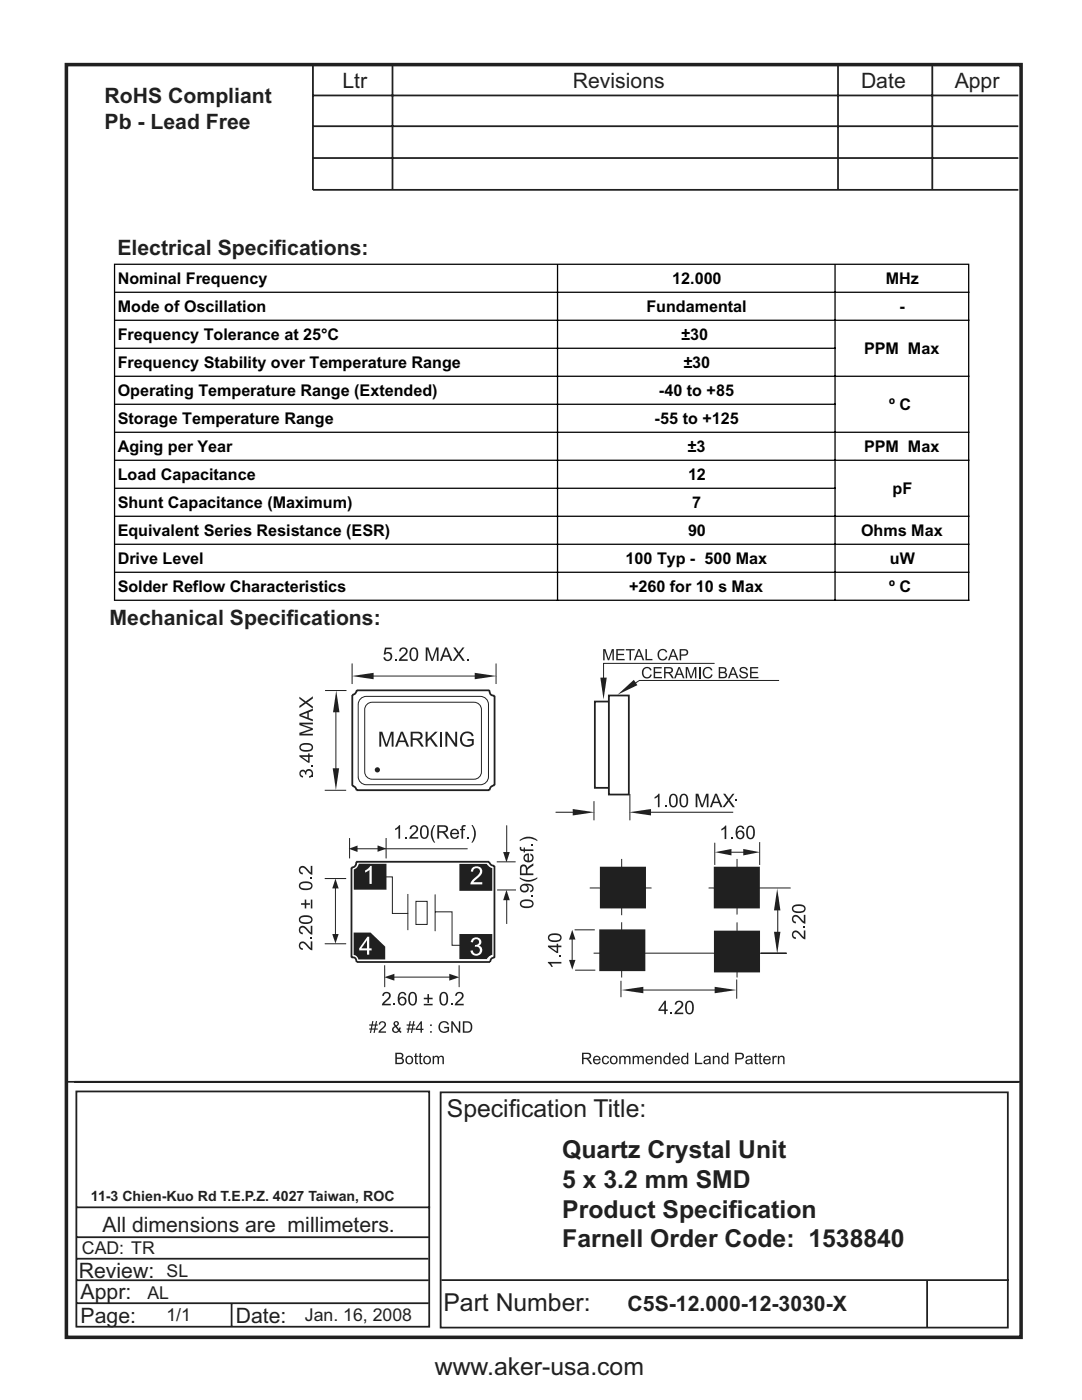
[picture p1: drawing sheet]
<svg xmlns="http://www.w3.org/2000/svg" width="216mm" height="279mm" viewBox="0 0 216 279" stroke-linecap="round" stroke-linejoin="round" font-family="sans-serif">
<path d="M13.2 12.9h190.5v254h-190.5z" fill="none" stroke="#231f20" stroke-width=".71" stroke-linecap="butt"/>
<g fill="none" stroke="#231f20" stroke-width=".35">
<path d="M62.3 19.1h140.9M62.4 12.7v25.2h140.8M78.3 12.7v25.2M167.2 12.7v25.2M186 12.7v25.2M62.3 31.5h140.9M62.6 25.2h140.6M13.4 215.9h190.5M15.2 217.8h70.4v47h-70.4zM87.9 218h113.2v47h-113.2zM15.2 240.9h70.6M15.2 251.2h70.2"/>
<path d="M15.2 246.9h70.3M15.3 255.5h70.2M88.1 255.5h113.2M185 255.6v9.2M15.3 260.1h70.2M46.2 260.2v4.6"/>
</g>
<g fill="#231f20">
<path d="M120.3 210.9a.71 .71 0 0 1 1.2 .3h-.3a.45 .45 0 0 0-.5-.3 .45 .45 0 0 0-.3 .6 .46 .46 0 0 0 .3 .7 .46 .46 0 0 0 .6-.4h.2a.77 .77 0 0 1-1 .5 .77 .77 0 0 1-.4-1.1z"/>
<path d="M123.6 210.7h.2v.3a.56 .56 0 0 1 1 0 .54 .54 0 0 1 .6-.3 .54 .54 0 0 1 .4 .5v1.2h-.3v-1.1a.34 .34 0 0 0-.2-.4 .34 .34 0 0 0-.4 .3l-.1 1.2h-.3v-1.1a.38 .38 0 0 0-.4-.3 .38 .38 0 0 0-.3 .5v.9h-.2z"/>
<path d="M126.2 210.7h.3v.3a.56 .56 0 0 1 1 0 .54 .54 0 0 1 .6-.3 .54 .54 0 0 1 .4 .5v1.2h-.3v-1.1a.34 .34 0 0 0-.3-.4 .34 .34 0 0 0-.4 .3v1.2h-.3v-1.1a.38 .38 0 0 0-.5-.3 .38 .38 0 0 0-.2 .5v.9h-.3z"/>
<path d="M130.7 210.7h.2v.3a.59 .59 0 0 1 .7-.3 .59 .59 0 0 1 .4 .7v1h-.3v-1a.41 .41 0 0 0-.4-.5 .41 .41 0 0 0-.3 .6v.9h-.3z"/>
<path d="M138.7 210.1h.3v2h1.1v.3h-1.4z"/>
<path d="M142.2 210.7h.3v.3a.59 .59 0 0 1 .7-.3 .59 .59 0 0 1 .4 .7v1h-.3v-1a.41 .41 0 0 0-.5-.5 .41 .41 0 0 0-.3 .6v.9h-.3z"/>
<path d="M150.6 210.3l.3-.2v.6h.3v.2h-.3v1l.1 .2h.2v.3a.41 .41 0 0 1-.4-.1 .41 .41 0 0 1-.2-.4v-1h-.2v-.2h.2z"/>
<path d="M151.5 210.3l.3-.2v.6h.3v.2h-.3v1l.1 .2h.2v.3a.41 .41 0 0 1-.4-.1 .41 .41 0 0 1-.2-.4v-1h-.2v-.2h.2z"/>
<path d="M154.1 210.7h.3v.3l.2-.3h.3l.1 .1-.1 .2a.37 .37 0 0 0-.4 .1 .37 .37 0 0 0-.1 .4v.9h-.3z"/>
<path d="M155.2 210.7h.3v.3a.59 .59 0 0 1 .7-.3 .59 .59 0 0 1 .4 .7v1h-.3v-1a.41 .41 0 0 0-.5-.5 .41 .41 0 0 0-.3 .6v.9h-.3z"/>
<path d="M82.8 210.3l.3-.2v.6h.3v.2h-.3v1l.1 .2h.2v.3a.41 .41 0 0 1-.4-.1 .41 .41 0 0 1-.2-.4v-1h-.2v-.2h.2z"/>
<path d="M83.7 210.3l.3-.2v.6h.3v.2h-.3v1l.1 .2h.2v.3a.41 .41 0 0 1-.5-.1 .41 .41 0 0 1-.1-.4v-1h-.2v-.2h.2z"/>
<path d="M86.3 210.7h.3v.3a.56 .56 0 0 1 1 0 .54 .54 0 0 1 .6-.3 .54 .54 0 0 1 .4 .5v1.2h-.3v-1.1a.34 .34 0 0 0-.3-.4 .34 .34 0 0 0-.4 .3v1.2h-.3v-1.1a.38 .38 0 0 0-.5-.3 .38 .38 0 0 0-.2 .5v.9h-.3z"/>
<path d="M75.8 204a.75 .75 0 0 1 1.2 .1 .75 .75 0 0 1-.5 1.1l-.6 .6h1.1v.3h-1.5l.3-.6a1.54 1.54 0 0 0 .9-1.2l-.4-.3-.3 .2-.1 .3h-.3z"/>
<path d="M87.9 204a1.07 1.07 0 0 1 1.7 .5h-.3a.84 .84 0 0 0-1.2-.3 .84 .84 0 0 0-.2 1.3 .93 .93 0 0 0 1.4 .1v-.4h-.7v-.3h1v.9a1.24 1.24 0 0 1-1.8 0 1.24 1.24 0 0 1 .1-1.8z"/>
<path d="M90 203.8h.4l1.2 1.8v-1.8h.2v2.3h-.3l-1.2-1.8v1.8h-.3z"/>
<path d="M76.5 198.1a.88 .88 0 0 1 1.4 .2 .88 .88 0 0 1-.5 1.3l-.7 .7h1.3v.3h-1.8a3 3 0 0 1 1.3-1.5 .51 .51 0 0 0-.2-.9 .51 .51 0 0 0-.7 .6l-.3-.1z"/>
<path d="M78.5 200.3h.4v.3h-.4z"/>
<path d="M89.9 200.3h.4v.3h-.4z"/>
<path d="M91.1 198.1a.88 .88 0 0 1 1.3 .2 .88 .88 0 0 1-.5 1.3l-.7 .7h1.3v.3h-1.8a3 3 0 0 1 1.3-1.5 .51 .51 0 0 0-.2-.9 .51 .51 0 0 0-.7 .6l-.3-.1z"/>
<path d="M116.1 210.1h1.1a.64 .64 0 0 1 .8 .5 .64 .64 0 0 1-.7 .7l.9 1.1h-.4l-.3-.5a.7 .7 0 0 0-.7-.5h-.4v1h-.3zM116.4 210.3v.8h.7a.4 .4 0 0 0 .6-.3 .4 .4 0 0 0-.5-.5z"/>
<path d="M118.5 210.9a.77 .77 0 0 1 1-.1 .77 .77 0 0 1 .3 .8h-1.2a.48 .48 0 0 0 .4 .6 .48 .48 0 0 0 .5-.4l.3 .1a.82 .82 0 0 1-1.1 .4 .82 .82 0 0 1-.3-1.2zM118.8 211l-.2 .4h.9l-.2-.4z"/>
<path d="M121.9 210.9a.82 .82 0 0 1 1.2 .1 .82 .82 0 0 1-.2 1.2 .82 .82 0 0 1-1.1-.2l-.1-.7zM122.1 211.1a.57 .57 0 0 0-.1 .8 .57 .57 0 0 0 .9 0 .57 .57 0 0 0 0-.7 .57 .57 0 0 0-.8-.1z"/>
<path d="M129 210.9a.77 .77 0 0 1 .9-.1 .77 .77 0 0 1 .4 .8h-1.2a.48 .48 0 0 0 .4 .6 .48 .48 0 0 0 .5-.4l.3 .1a.82 .82 0 0 1-1.2 .4 .82 .82 0 0 1-.2-1.2zM129.3 211l-.2 .4h.9l-.2-.4z"/>
<path d="M132.5 210.9l.5-.2 .5 .2v-.8h.3v2.3h-.3v-.2a.77 .77 0 0 1-1-.1 .77 .77 0 0 1-.1-1zM132.8 211.1a.58 .58 0 0 0-.2 .7 .58 .58 0 0 0 .8 .2 .58 .58 0 0 0 .1-.7 .58 .58 0 0 0-.7-.2z"/>
<path d="M134.3 210.9a.77 .77 0 0 1 1-.1 .77 .77 0 0 1 .4 .8h-1.3a.48 .48 0 0 0 .4 .6 .48 .48 0 0 0 .6-.4l.3 .1a.82 .82 0 0 1-1.2 .4 .82 .82 0 0 1-.3-1.2zM134.6 211l-.2 .4h1l-.3-.4z"/>
<path d="M136.1 210.9l.5-.2 .5 .2v-.8h.2v2.3h-.2v-.2a.77 .77 0 0 1-1-.1 .77 .77 0 0 1-.1-1zM136.3 211.1a.58 .58 0 0 0-.1 .7 .58 .58 0 0 0 .8 .2 .58 .58 0 0 0 .1-.7 .58 .58 0 0 0-.8-.2z"/>
<path d="M140.5 210.9a.75 .75 0 0 1 1-.2 .75 .75 0 0 1 .3 1l.1 .7h-.3l-.1-.2a.6 .6 0 0 1-.8 .2 .6 .6 0 0 1-.2-.8l1-.3a.42 .42 0 0 0-.4-.4 .42 .42 0 0 0-.4 .3h-.3zM140.7 211.7a.36 .36 0 0 0 .2 .6 .36 .36 0 0 0 .5-.3l.1-.5z"/>
<path d="M144.1 210.9l.5-.2 .5 .2v-.8h.2v2.3h-.2v-.2a.77 .77 0 0 1-1-.1 .77 .77 0 0 1-.1-1zM144.3 211.1a.58 .58 0 0 0-.1 .7 .58 .58 0 0 0 .8 .2 .58 .58 0 0 0 .1-.7 .58 .58 0 0 0-.8-.2z"/>
<path d="M146.7 210.1h.9a.7 .7 0 0 1 .9 .7 .7 .7 0 0 1-.9 .6h-.6v1h-.3zM147 210.4v.8h.6a.43 .43 0 0 0 .5-.4 .43 .43 0 0 0-.5-.4z"/>
<path d="M148.9 210.9a.75 .75 0 0 1 1-.2 .75 .75 0 0 1 .2 1l.1 .7h-.3v-.2a.6 .6 0 0 1-.8 .2 .6 .6 0 0 1-.3-.8l1.1-.3a.42 .42 0 0 0-.4-.4 .42 .42 0 0 0-.5 .3h-.2zM149.1 211.7a.36 .36 0 0 0 .2 .6 .36 .36 0 0 0 .4-.3l.2-.5z"/>
<path d="M152.5 210.9a.77 .77 0 0 1 .9-.1 .77 .77 0 0 1 .4 .8h-1.2a.48 .48 0 0 0 .3 .6 .48 .48 0 0 0 .6-.4l.3 .1a.82 .82 0 0 1-1.2 .4 .82 .82 0 0 1-.2-1.2zM152.7 211l-.1 .4h.9l-.3-.4z"/>
<path d="M78.9 210.1h.8a.58 .58 0 0 1 .8 .3 .58 .58 0 0 1-.3 .8 .65 .65 0 0 1 .4 .8 .65 .65 0 0 1-.8 .4h-.9zM79.2 210.4v.7h.5a.38 .38 0 0 0 .5-.4 .38 .38 0 0 0-.6-.3zM79.2 211.3v.8h.6a.42 .42 0 0 0 .5-.4 .42 .42 0 0 0-.6-.4z"/>
<path d="M81.1 210.9a.82 .82 0 0 1 1.2 .1 .82 .82 0 0 1-.2 1.2 .82 .82 0 0 1-1.1-.2l-.1-.7zM81.3 211.1a.57 .57 0 0 0 0 .8 .57 .57 0 0 0 .8 0 .57 .57 0 0 0 0-.7 .57 .57 0 0 0-.8-.1z"/>
<path d="M84.7 210.9a.82 .82 0 0 1 1.1 .1 .82 .82 0 0 1-.1 1.2 .82 .82 0 0 1-1.2-.2v-.7zM84.9 211.1a.57 .57 0 0 0-.1 .8 .57 .57 0 0 0 .8 0 .57 .57 0 0 0 0-.7 .57 .57 0 0 0-.7-.1z"/>
<path d="M74.3 203.8h.2l-.1 .6h.5l.1-.6h.2l-.1 .6h.3v.3h-.3l-.2 .5h.5v.3h-.5l-.1 .6h-.3l.2-.6h-.5l-.2 .6h-.2l.1-.6h-.2v-.3h.3l.1-.5h-.4v-.3h.4zM74.3 204.7l-.1 .5h.5l.1-.5z"/>
<path d="M78.7 203.9a.54 .54 0 0 1 .8 .1 .54 .54 0 0 1-.3 .8l.4 .5 .1-.3 .3 .1-.2 .5 .3 .3-.1 .3-.4-.4a.72 .72 0 0 1-1.2 .1 .72 .72 0 0 1 .4-1.1l-.3-.5zM78.8 204.3a.3 .3 0 0 0 .6 0 .3 .3 0 0 0-.6 0zM78.7 205.1a.45 .45 0 0 0 0 .7 .45 .45 0 0 0 .7-.2l-.5-.6z"/>
<path d="M81.7 203.8h.3l-.2 .6h.5l.2-.6h.2l-.1 .6h.2v.3h-.3l-.1 .5h.4v.3h-.4l-.2 .6h-.2l.1-.6h-.5l-.1 .6h-.2l.1-.6h-.3v-.3h.3l.2-.5h-.5v-.3h.5zM81.8 204.7l-.1 .5h.5l.1-.5z"/>
<path d="M84 203.8h.2v1.5h.3v.3h-.3v.5h-.3v-.5h-1v-.3zM83.9 204.3l-.7 1h.7z"/>
<path d="M85.8 204.4h.4v.4h-.4zM85.8 205.8h.4v.3h-.4z"/>
<path d="M92.4 203.8h.7a1.15 1.15 0 0 1 1.1 1.1 1.15 1.15 0 0 1-1 1.2h-.8zM92.7 204.1v1.7h.4a.88 .88 0 0 0 .8-.8 .88 .88 0 0 0-.8-.9z"/>
<path d="M79.6 198.3a.8 .8 0 0 1 .9-.3 .8 .8 0 0 1 .6 .6h-.4a.56 .56 0 0 0-.7-.3 .56 .56 0 0 0-.3 .7v.3a.85 .85 0 0 1 1.4 .2 .85 .85 0 0 1-.8 1.2 1.2 1.2 0 0 1-.9-1.7zM79.7 199.8a.6 .6 0 0 0 1.2 0 .6 .6 0 0 0-1.2 0z"/>
<path d="M81.8 198.1a.89 .89 0 0 1 1 0 .89 .89 0 0 1 .4 1 1.18 1.18 0 0 1-.9 1.6 1.22 1.22 0 0 1-.8-1.7zM82.1 198.3a1.82 1.82 0 0 0 .1 2.1h.3a1.66 1.66 0 0 0 0-2.2z"/>
<path d="M85.3 198.4h.3v.7h.7v.3h-.7v.8h-.3v-.8h-.7v-.3h.7zM84.6 200.3h1.7v.3h-1.7z"/>
<path d="M88.1 198.1a.89 .89 0 0 1 1 0 .89 .89 0 0 1 .3 1 1.18 1.18 0 0 1-.9 1.6 1.22 1.22 0 0 1-.8-1.7zM88.3 198.3a1.82 1.82 0 0 0 .1 2.1h.3a1.66 1.66 0 0 0 0-2.2z"/>
</g>
<path d="M75.5 175h2.8v7.3h3.1" fill="none" stroke="#231f20" stroke-width=".2"/>
<g fill="#231f20">
<path d="M75.3 168.7l1.8 .7-1.8 .6z"/>
<path d="M66.3 186.4h1.3l-.7 1.9z"/>
</g>
<path d="M66.9 177.1v9.6" fill="none" stroke="#231f20" stroke-width=".2"/>
<path d="M66.9 175.4l.7 1.9h-1.3z" fill="#231f20"/>
<path d="M71.1 172h26.5v.1a.99 .99 0 0 0 1.1 .7v18.3h-.1a.78 .78 0 0 0-.8 .9h-26.6a.8 .8 0 0 0-1.1-.9v-17.9a.98 .98 0 0 0 1-1.2z" fill="none" stroke="#231f20" stroke-width=".36"/>
<g fill="#231f20">
<path d="M59.8 188.1a1.09 1.09 0 0 1 1.7 .6l.5 .5v-1.3h.3v1.7a3 3 0 0 1-1.5-1.2 .51 .51 0 0 0-.9 .2 .51 .51 0 0 0 .5 .6v.4a.87 .87 0 0 1-.7-.6 .87 .87 0 0 1 .1-.9z"/>
<path d="M61.9 187h.4v.3h-.4z"/>
<path d="M59.8 185a1.09 1.09 0 0 1 1.7 .6l.5 .5v-1.3h.3v1.7a3 3 0 0 1-1.5-1.2 .51 .51 0 0 0-.9 .1 .51 .51 0 0 0 .5 .7v.4a.87 .87 0 0 1-.7-.6 .87 .87 0 0 1 .1-.9z"/>
<path d="M61.9 175h.4v.4h-.4z"/>
<path d="M59.8 173a1.09 1.09 0 0 1 1.7 .6l.5 .5v-1.3h.3v1.8a3 3 0 0 1-1.5-1.3 .51 .51 0 0 0-.9 .2 .51 .51 0 0 0 .5 .7v.3a.87 .87 0 0 1-.7-.6 .87 .87 0 0 1 .1-.9z"/>
<path d="M59.8 183a1.99 1.99 0 0 1 2.5 .2 .87 .87 0 0 1-.9 1.2 1.39 1.39 0 0 1-1.8-.7zM60 183.3l-.1 .1a.54 .54 0 0 0 .7 .6h1.1a.47 .47 0 0 0 .4-.5 .47 .47 0 0 0-.4-.4l-1.1-.1z"/>
<path d="M60.1 180.3h.7v-.8h.3v.8h.7v.3h-.7v.7h-.3v-.7h-.7zM62 179.5h.3v1.8h-.3z"/>
<path d="M59.8 176.2a1.99 1.99 0 0 1 2.5 .2 .87 .87 0 0 1-.9 1.2 1.39 1.39 0 0 1-1.8-.6zM60 176.5l-.1 .1a.54 .54 0 0 0 .7 .7l1.1-.1a.47 .47 0 0 0 .4-.4 .47 .47 0 0 0-.4-.5h-1.1z"/>
</g>
<path d="M69.8 167.2v4.1" fill="none" stroke="#231f20" stroke-width=".2"/>
<path d="M69.6 169.4l1.7-.7v1.3z" fill="#231f20"/>
<path d="M71.2 169.4h22.1M81.4 178.4v7.2M83 179.9h2.2v4.6h-2.2zM99.1 172h3.8M76.8 192.6v4.4M91.6 192.6v4.4" fill="none" stroke="#231f20" stroke-width=".2"/>
<g fill="#231f20">
<path d="M106.1 178.6h.3v.4h-.3z"/>
<path d="M103.7 175.1l.5 .3a3.1 3.1 0 0 0 3-.3 1.19 1.19 0 0 1-1.1 .8 2.7 2.7 0 0 1-2.4-.6z"/>
<path d="M103.7 169h.3l.2 .5h.3v-.4h.2v.4h1.7v.3h-1.7v.3h-.2v-.3a.6 .6 0 0 1-.7-.1 .6 .6 0 0 1-.1-.7z"/>
<path d="M106.1 168.4h.3v.4h-.3z"/>
<path d="M103.7 167.6a2.71 2.71 0 0 1 3.5 0v.3a3.1 3.1 0 0 0-3.5 0z"/>
<path d="M103.9 179.8a1.99 1.99 0 0 1 2.5 .2 .87 .87 0 0 1-.9 1.2 1.39 1.39 0 0 1-1.7-.7zM104.1 180.1l-.1 .1a.54 .54 0 0 0 .7 .7l1.1-.1a.47 .47 0 0 0 .4-.4 .47 .47 0 0 0-.4-.5l-1.1-.1z"/>
<path d="M104 176.7a1.84 1.84 0 0 1 2.4 .3 .76 .76 0 0 1-.6 1.1v-.3a.56 .56 0 0 0 .4-.8 .56 .56 0 0 0-.8-.3h-.2a.85 .85 0 0 1 0 1.2 .85 .85 0 0 1-1.2 .1 .85 .85 0 0 1-.1-1.2zM104 177.3a.6 .6 0 0 0 1.2 0 .6 .6 0 0 0-1.2 0z"/>
<path d="M103.9 172.8a.74 .74 0 0 1 .8-.2 .74 .74 0 0 1 .5 .7l.4-.4 .8-.6v.4l-1 .7-.2 .5v.4h1.2v.4h-2.7l.1-1.5zM104.2 173l-.2 1.3h.9v-.8a.47 .47 0 0 0-.1-.5 .47 .47 0 0 0-.6 0z"/>
<path d="M104.7 170.6l.8-.3v1.5a.57 .57 0 0 0 .7-.5 .57 .57 0 0 0-.4-.6v-.4a.97 .97 0 0 1 .5 1.4 .97 .97 0 0 1-1.4 .3 .97 .97 0 0 1-.2-1.4zM104.9 170.8a.54 .54 0 0 0-.2 .6 .54 .54 0 0 0 .6 .4v-1.1z"/>
</g>
<g fill="#231f20">
<path d="M70.6 186.1h3.3l3 2.8v2.6l-5.4-.1a1.09 1.09 0 0 0-.9-.8z" fill-rule="evenodd"/>
<path d="M71.6 172.4h5.5v5.2h-6.5v-4.1h.1a1.38 1.38 0 0 0 .9-1.1z" fill-rule="evenodd"/>
</g>
<path d="M86.8 178.5v7.3M86.8 182h3.4v6.7h2.9" fill="none" stroke="#231f20" stroke-width=".2"/>
<path d="M91.7 172.4h5.4l.6 .6 .5 .2v4.6h-6.5z" fill-rule="evenodd" fill="#231f20"/>
<g fill="#231f20">
<path d="M78.8 165.4l.8-.7h.2v2.7h-.3v-2.1l-.7 .4z"/>
<path d="M80.9 167h.3v.4h-.3z"/>
<path d="M82 164.9a.88 .88 0 0 1 1.4 .2 .88 .88 0 0 1-.5 1.3l-.8 .7h1.3v.3h-1.7a3 3 0 0 1 1.3-1.6 .51 .51 0 0 0-.2-.8 .51 .51 0 0 0-.7 .5h-.4z"/>
<path d="M86.6 164.6h.2l-.3 .6a3.1 3.1 0 0 0 .3 3 1.19 1.19 0 0 1-.8-1.2 2.7 2.7 0 0 1 .6-2.4z"/>
<path d="M92.2 164.8l.2-.1h.5v.3l-.5 .1v.3h.4v.3h-.4v1.7h-.3v-1.7h-.3v-.3h.3z"/>
<path d="M93.1 167h.4v.4h-.4z"/>
<path d="M94.1 164.6h.2a2.71 2.71 0 0 1 0 3.6h-.2a3.1 3.1 0 0 0 0-3.6z"/>
<path d="M84.2 164.8a.89 .89 0 0 1 1 .1 .89 .89 0 0 1 .3 .9 1.18 1.18 0 0 1-.8 1.6 1.22 1.22 0 0 1-.9-1.6zM84.4 165a1.82 1.82 0 0 0 .1 2.1h.3a1.66 1.66 0 0 0 0-2.1z"/>
<path d="M87.3 164.7h1.2a.75 .75 0 0 1 .9 .6 .75 .75 0 0 1-.7 .9l.4 .3 .5 .9h-.4l-.7-1.1-.5-.1h-.4v1.2h-.3zM87.6 165v.9h.8a.47 .47 0 0 0 .6-.4 .47 .47 0 0 0-.5-.5z"/>
<path d="M90.1 165.7a.91 .91 0 0 1 1-.2 .91 .91 0 0 1 .5 1h-1.4a.57 .57 0 0 0 .4 .6 .57 .57 0 0 0 .7-.3h.3a.96 .96 0 0 1-1.4 .5 .96 .96 0 0 1-.3-1.4zM90.3 165.8l-.1 .4h1.1l-.2-.3-.2-.2z"/>
</g>
<path d="M101.1 179.3v5.1" fill="none" stroke="#231f20" stroke-width=".2"/>
<path d="M101.1 177.6l.6 2.1h-1.3z" fill="#231f20"/>
<path d="M101.1 164.7v5.7" fill="none" stroke="#231f20" stroke-width=".2"/>
<path d="M100.4 170h1.3l-.6 2.1z" fill="#231f20"/>
<path d="M99.2 177.6h3.8" fill="none" stroke="#231f20" stroke-width=".2"/>
<path d="M91.7 186.4h6.5v4.2l-.5 .2-.6 .6h-5.4z" fill-rule="evenodd" fill="#231f20"/>
<path d="M78.2 195h11.9" fill="none" stroke="#231f20" stroke-width=".2"/>
<g fill="#231f20">
<path d="M89.6 194.3l2 .7-2 .7z"/>
<path d="M76.7 195l2-.7v1.4z"/>
<path d="M124 197.6l4.4-.7v1.3z"/>
</g>
<path d="M127.8 197.6h15.3" fill="none" stroke="#231f20" stroke-width=".2"/>
<g fill="#231f20">
<path d="M142.6 196.9l4.4 .7-4.4 .6z"/>
<path d="M133.8 202h.3v.4h-.3z"/>
<path d="M134.9 199.9a.88 .88 0 0 1 1.4 .2 .88 .88 0 0 1-.5 1.3l-.8 .7h1.3v.3h-1.7a3 3 0 0 1 1.2-1.6 .51 .51 0 0 0-.1-.8 .51 .51 0 0 0-.7 .5h-.4z"/>
<path d="M158.2 185.9a1.09 1.09 0 0 1 1.7 .6l.5 .5v-1.3h.3v1.8a3 3 0 0 1-1.6-1.3 .51 .51 0 0 0-.8 .2 .51 .51 0 0 0 .5 .7v.3a.87 .87 0 0 1-.8-.6 .87 .87 0 0 1 .2-.9z"/>
<path d="M160.3 184.8h.4v.4h-.4z"/>
<path d="M158.2 182.8a1.09 1.09 0 0 1 1.7 .6l.5 .5v-1.3h.3v1.7a3 3 0 0 1-1.6-1.2 .51 .51 0 0 0-.8 .2 .51 .51 0 0 0 .5 .6v.4a.87 .87 0 0 1-.8-.6 .87 .87 0 0 1 .2-.9z"/>
<path d="M143.9 165.4l.8-.6h.2v2.7h-.3v-2.1l-.7 .4z"/>
<path d="M145.9 167.1h.4v.4h-.4z"/>
<path d="M132.6 199.7h.3v1.8h.3v.3h-.3v.6h-.4v-.6h-1.1v-.3zM132.5 200.2l-.8 1.3h.8z"/>
<path d="M137.1 199.9a.89 .89 0 0 1 1 0 .89 .89 0 0 1 .3 .9 1.19 1.19 0 0 1-.8 1.6 1.22 1.22 0 0 1-.9-1.6zM137.3 200.1a1.82 1.82 0 0 0 .1 2h.3a1.66 1.66 0 0 0 0-2.1z"/>
<path d="M158.2 180.8a1.99 1.99 0 0 1 2.5 .2 .87 .87 0 0 1-1 1.2 1.39 1.39 0 0 1-1.7-.7zM158.4 181.1l-.1 .1a.54 .54 0 0 0 .7 .7l1.1-.1a.47 .47 0 0 0 .4-.4 .47 .47 0 0 0-.4-.5l-1.1-.1z"/>
<path d="M147.1 165.1a.8 .8 0 0 1 .8-.3 .8 .8 0 0 1 .6 .6l-.3 .1a.56 .56 0 0 0-.7-.4 .56 .56 0 0 0-.4 .7v.3a.85 .85 0 0 1 1.4 .2 .85 .85 0 0 1-.8 1.2 1.2 1.2 0 0 1-.9-1.7zM147.2 166.6a.58 .58 0 0 0 1.1 0 .58 .58 0 0 0-1.1 0z"/>
<path d="M149.3 164.9a.89 .89 0 0 1 1 0 .89 .89 0 0 1 .3 1 1.19 1.19 0 0 1-.8 1.6 1.22 1.22 0 0 1-.9-1.7zM149.5 165.1a1.82 1.82 0 0 0 .1 2.1h.3a1.66 1.66 0 0 0 0-2.1z"/>
</g>
<path d="M119.9 173.1h8.8v8h-8.8z" fill="#231f20" stroke="#231f20" stroke-width=".36"/>
<path d="M117.7 177.2h12.3M124 171.4v11.2M142.6 168.2v4.4M114.2 187.1v5" fill="none" stroke="#231f20" stroke-width=".2"/>
<path d="M148.3 169.4l3.3 .7-3.3 .6z" fill="#231f20"/>
<path d="M145.3 170.1h5" fill="none" stroke="#231f20" stroke-width=".2"/>
<g fill="#231f20">
<path d="M142.6 170.1l3.4-.7v1.3z"/>
<path d="M155.1 177.3l.6 4.4h-1.3z"/>
<path d="M154.4 186h1.3l-.6 4.3z"/>
<path d="M114.2 185.6l.6 1.9h-1.3z"/>
<path d="M113.5 191.6h1.3l-.6 1.9z"/>
</g>
<path d="M114.7 185.6h4M114.8 193.6h4" fill="none" stroke="#231f20" stroke-width=".2"/>
<g fill="#231f20">
<path d="M109.3 192h2.7v.3h-2.1l.4 .7h-.3l-.7-.8z"/>
<path d="M111.6 190.6h.4v.3h-.4z"/>
<path d="M109.3 188.7h1.8v-.4h.3v.4h.6v.3h-.6v1.2h-.3l-1.8-1.2zM109.9 189l1.2 .9v-.9z"/>
<path d="M109.5 186.6a1.99 1.99 0 0 1 2.5 .2 .87 .87 0 0 1-1 1.2 1.39 1.39 0 0 1-1.7-.7zM109.7 186.9l-.1 .4a1.67 1.67 0 0 0 2.2 0v-.3a1.65 1.65 0 0 0-2.1-.1z"/>
</g>
<path d="M151.6 168.1v4.5M155.2 179v9M118.5 190.2h38.5M123.9 195.7v3.3M147 195.5v3.8" fill="none" stroke="#231f20" stroke-width=".2"/>
<g fill="#231f20" stroke="#231f20" stroke-width=".36">
<path d="M119.8 185.7h8.8v7.9h-8.8z"/>
<path d="M142.6 173.1h8.8v8h-8.8z"/>
<path d="M142.6 185.9h8.9v8h-8.9z"/>
</g>
<path d="M121.5 138.8h4v19.8h-4zM121.5 140h-2.8v17.2h2.8" fill="none" stroke="#231f20" stroke-width=".36"/>
<g fill="#231f20">
<path d="M120.4 129.5h.4l.6 2 .7-2h.4v2.3h-.3v-1.9l-.6 1.9h-.3l-.7-1.9v1.9h-.2z"/>
<path d="M123 129.5h1.6v.3h-1.3v.7h1.2v.3h-1.2v.7h1.3v.3h-1.6z"/>
<path d="M124.9 129.5h1.7v.3h-.7v2h-.3v-2h-.7z"/>
<path d="M128.8 129.5h.3v2h1.1v.3h-1.4z"/>
<path d="M131.6 129.7a.97 .97 0 0 1 1.5 .5h-.3a.73 .73 0 0 0-.9-.4 .73 .73 0 0 0-.4 1 .69 .69 0 0 0 .6 .8 .69 .69 0 0 0 .8-.6l.3 .1a1.05 1.05 0 0 1-1.5 .6 1.05 1.05 0 0 1-.4-1.5z"/>
<path d="M128.4 133.3a.97 .97 0 0 1 1.6 .4l-.3 .1a.73 .73 0 0 0-.9-.4 .73 .73 0 0 0-.4 1 .69 .69 0 0 0 .6 .7 .69 .69 0 0 0 .8-.5l.3 .1a1.05 1.05 0 0 1-1.5 .6 1.05 1.05 0 0 1-.5-1.5z"/>
<path d="M130.4 133.1h1.6v.3h-1.3v.7h1.3v.2h-1.3v.8h1.4v.3h-1.7z"/>
<path d="M136.8 133.1h.5l.6 1.9 .7-1.9h.4v2.3h-.3v-1.9l-.7 1.9h-.2l-.7-1.9v1.9h-.3z"/>
<path d="M127.3 129.5h.4l.9 2.3h-.4l-.2-.7h-1l-.2 .7h-.3zM127.5 129.8l-.4 1.1h.8z"/>
<path d="M134.2 129.5h.3l.9 2.3h-.4l-.2-.7h-.9l-.3 .7h-.3zM134.3 129.8l-.4 1.1h.8z"/>
<path d="M135.6 129.5h.9a.68 .68 0 0 1 .8 .7 .68 .68 0 0 1-.8 .7h-.6v.9h-.3zM135.9 129.8v.8h.8a.41 .41 0 0 0 .3-.5 .41 .41 0 0 0-.5-.3z"/>
<path d="M132.5 133.1h1a.62 .62 0 0 1 .8 .5 .62 .62 0 0 1-.6 .8l.8 1h-.4l-.6-.9-.4-.1h-.3v1h-.3zM132.8 133.4v.7h.6a.39 .39 0 0 0 .6-.3 .39 .39 0 0 0-.5-.4z"/>
<path d="M135.4 133.1h.3l.9 2.3h-.3l-.3-.7h-.9l-.3 .7h-.3zM135.5 133.4l-.3 1h.7z"/>
</g>
<path d="M139.6 133.1v2.3" fill="none" stroke="#231f20" stroke-width=".3"/>
<g fill="#231f20">
<path d="M140.6 133.3a.97 .97 0 0 1 1.6 .4l-.3 .1a.73 .73 0 0 0-1-.4 .73 .73 0 0 0-.4 1 .69 .69 0 0 0 .6 .7 .69 .69 0 0 0 .8-.5l.3 .1a1.05 1.05 0 0 1-1.4 .6 1.05 1.05 0 0 1-.5-1.5z"/>
<path d="M147.8 133.3a.88 .88 0 0 1 1.4 .5h-.3a.49 .49 0 0 0-.5-.5 .49 .49 0 0 0-.5 .6h.1a1.05 1.05 0 0 1 1.2 1 .94 .94 0 0 1-.9 .5 .94 .94 0 0 1-.8-.8h.3a.58 .58 0 0 0 .6 .6 .58 .58 0 0 0 .5-.6l-.2-.2a.95 .95 0 0 1-1.1-.9z"/>
<path d="M149.7 133.1h1.6v.3h-1.3v.7h1.2v.2h-1.2v.8h1.3v.3h-1.6z"/>
<path d="M143.4 133.1h.8a.57 .57 0 0 1 .7 .4 .57 .57 0 0 1-.2 .7 .63 .63 0 0 1 .3 .8 .63 .63 0 0 1-.7 .4h-.9zM143.7 133.4v.7h.5a.37 .37 0 0 0 .5-.4 .37 .37 0 0 0-.6-.3zM143.7 134.3v.8h.6a.41 .41 0 0 0 .5-.4 .41 .41 0 0 0-.6-.4z"/>
<path d="M146.1 133.1h.3l.9 2.3h-.3l-.3-.7h-.9l-.2 .7h-.3zM146.3 133.4l-.4 1h.8z"/>
</g>
<path d="M155.5 135.8h-27.9l-2.2 1.5" fill="none" stroke="#231f20" stroke-width=".2"/>
<path d="M123.2 138.6l3.3-2.9 .7 1z" fill="#231f20"/>
<path d="M142.6 132.4h-22.2v3.3" fill="none" stroke="#231f20" stroke-width=".2"/>
<g fill="#231f20">
<path d="M119.8 135.2h1.3l-.7 4.4z"/>
<path d="M130.6 159.1l.8-.7h.2v2.7h-.3v-2.1l-.7 .4z"/>
<path d="M132.6 160.7h.4v.4h-.4z"/>
<path d="M138.8 158.4h.5l.8 2.3 .8-2.3h.5v2.7h-.4v-2.3l-.7 2.3h-.4l-.7-2.3v2.3h-.4z"/>
<path d="M144.3 158.4h.4l.7 1 .8-1h.4l-1 1.3 1 1.4h-.4l-.8-1.1-.8 1.1h-.4l1-1.4z"/>
<path d="M146.6 159.4h.4v.4h-.4z"/>
<path d="M133.9 158.6a.89 .89 0 0 1 1 0 .89 .89 0 0 1 .3 .9 1.18 1.18 0 0 1-.8 1.6 1.22 1.22 0 0 1-.9-1.6zM134.1 158.8a1.82 1.82 0 0 0 .1 2h.3a1.66 1.66 0 0 0 0-2.1z"/>
<path d="M136 158.6a.89 .89 0 0 1 1 0 .89 .89 0 0 1 .3 .9 1.18 1.18 0 0 1-.9 1.6 1.22 1.22 0 0 1-.8-1.6zM136.2 158.8a1.82 1.82 0 0 0 .1 2h.3a1.66 1.66 0 0 0 0-2.1z"/>
<path d="M142.7 158.4h.4l1.1 2.7h-.4l-.4-.8h-1.1l-.3 .8h-.4zM142.9 158.7l-.5 1.3h.9z"/>
</g>
<path d="M71.2 137.8h26.5a.92 .92 0 0 0 1 1.1v17.8h-.1a1.05 1.05 0 0 0-.9 1h-26.6v-.1a.89 .89 0 0 0-.8-.8v-18.1l.1-.1a.9 .9 0 0 0 .8-.8z" fill="none" stroke="#231f20" stroke-width=".36"/>
<path d="M73.4 140.4l.8-.3h20.4a1.47 1.47 0 0 1 1.5 1.5v12.4a1.47 1.47 0 0 1-1.5 1.5h-20.4a1.47 1.47 0 0 1-1.4-1.5v-12.4v-.4z" fill="none" stroke="#231f20" stroke-width=".2"/>
<g fill="#231f20">
<path d="M76.8 129.2h1.3v.4h-1l-.2 .7a.89 .89 0 0 1 1.3 .4 .89 .89 0 0 1-.6 1.2 .89 .89 0 0 1-1.1-.7h.3a.59 .59 0 0 0 1.1 .2 .59 .59 0 0 0-.4-1h-.3l-.3 .3-.3-.1z"/>
<path d="M78.8 131.5h.3v.4h-.3z"/>
<path d="M79.9 129.4a.88 .88 0 0 1 1.4 .2 .88 .88 0 0 1-.5 1.3l-.8 .7h1.3v.3h-1.7a3 3 0 0 1 1.3-1.6 .51 .51 0 0 0-.2-.8 .51 .51 0 0 0-.7 .5h-.4z"/>
<path d="M84.9 129.2h.6l.7 2.3 .8-2.3h.5v2.7h-.3v-2.3l-.8 2.3h-.3l-.8-2.3v2.3h-.4z"/>
<path d="M90.4 129.2h.4l.7 1 .8-1h.4l-1 1.3 1.1 1.4h-.5l-.8-1.1-.8 1.1h-.4l1-1.4z"/>
<path d="M93.1 131.5h.4v.4h-.4z"/>
<path d="M75.7 146h.6l.8 2.6 .9-2.6h.5v3h-.4v-2.5l-.8 2.5h-.4l-.8-2.5v2.5h-.4z"/>
<path d="M84.9 146h.4v1.5l1.5-1.5h.5l-1.2 1.2 1.3 1.8h-.5l-1.1-1.5-.5 .5v1h-.4z"/>
<path d="M82.1 129.4a.89 .89 0 0 1 1 0 .89 .89 0 0 1 .3 .9 1.18 1.18 0 0 1-.8 1.6 1.22 1.22 0 0 1-.9-1.6zM82.3 129.6a1.82 1.82 0 0 0 .1 2h.3a1.66 1.66 0 0 0 0-2.1z"/>
<path d="M88.8 129.2h.4l1.1 2.7h-.4l-.3-.8h-1.1l-.3 .8h-.4zM89 129.5l-.4 1.3h.9z"/>
<path d="M80 146h.4l1.2 3h-.4l-.4-.9h-1.2l-.3 .9h-.5zM80.2 146.3l-.5 1.5h1z"/>
<path d="M81.9 146h1.4a.83 .83 0 0 1 1 .7 .83 .83 0 0 1-.8 1l.4 .3 .7 1h-.5l-.5-.8a.79 .79 0 0 0-.8-.5h-.5v1.3h-.4zM82.3 146.4v.9h.9a.52 .52 0 0 0 .7-.4 .52 .52 0 0 0-.6-.5z"/>
</g>
<path d="M88 146v3" fill="none" stroke="#231f20" stroke-width=".39"/>
<g fill="#231f20">
<path d="M88.9 146h.4l1.5 2.4v-2.4h.4v3h-.4l-1.6-2.3v2.3h-.3z"/>
<path d="M92.3 146.3a1.36 1.36 0 0 1 2.2 .6l-.4 .1a1.05 1.05 0 0 0-1.3-.6 1.05 1.05 0 0 0-.6 1.4 1.15 1.15 0 0 0 .8 .9 1.15 1.15 0 0 0 1.1-.3v-.6h-.8v-.3h1.2v1.1a1.61 1.61 0 0 1-2.3 0 1.61 1.61 0 0 1 .1-2.3z"/>
</g>
<path d="M99 132.4v4.1" fill="none" stroke="#231f20" stroke-width=".2"/>
<path d="M94.7 134.3l4.4 .6-4.4 .7z" fill="#231f20"/>
<path d="M74.1 134.9h21.7" fill="none" stroke="#231f20" stroke-width=".2"/>
<g fill="#231f20">
<path d="M70.2 134.9l4.4-.6v1.3z"/>
<path d="M66.4 153.3h1.3l-.7 4.4z"/>
</g>
<path d="M67 140.8v13.5" fill="none" stroke="#231f20" stroke-width=".2"/>
<path d="M67.1 137.8l.6 4.3h-1.2z" fill="#231f20"/>
<path d="M64.9 137.8h4.2M70.3 132.4v4.1M64.8 157.7h4.3M64.8 175.3h4.3M64.8 188.3h4.3" fill="none" stroke="#231f20" stroke-width=".2"/>
<g fill="#231f20">
<path d="M59.9 153.8l.7-.2 .4 .4a.84 .84 0 0 1 1.4 0 .84 .84 0 0 1-.7 1.2v-.3a.54 .54 0 0 0 .5-.6 .54 .54 0 0 0-.7-.5 .54 .54 0 0 0-.3 .8l-.3-.1a.46 .46 0 0 0-.4-.6 .46 .46 0 0 0-.5 .5 .46 .46 0 0 0 .5 .5l-.1 .3a.82 .82 0 0 1-.5-1.4z"/>
<path d="M62 152.6h.4v.4h-.4z"/>
<path d="M59.7 144.2h2.7v.4h-2.2l2.2 .7v.4l-2.3 .7h2.3v.4h-2.7v-.6l2.3-.7-2.3-.8z"/>
<path d="M59.7 139l1.3 1 1.4-1v.4l-1.1 .8 1.1 .8v.4l-1.4-1-1.3 .9v-.4l1.1-.7-1.1-.8z"/>
<path d="M62 154.7h.4v.3h-.4z"/>
<path d="M59.7 150.7h1.8v-.3h.3v.3h.6v.4h-.6v1.1h-.3l-1.8-1.2zM60.3 151.1l1.2 .8v-.8z"/>
<path d="M59.9 148.6a1.99 1.99 0 0 1 2.5 .2 .87 .87 0 0 1-.9 1.2 1.4 1.4 0 0 1-1.8-.7zM60.1 148.9l-.1 .4a1.67 1.67 0 0 0 2.2 0v-.3a1.65 1.65 0 0 0-2.1-.1z"/>
<path d="M59.7 142.5l2.7-1.1v.4l-.8 .4v1.1l.8 .3v.3l-2.7-1zM60 142.7l1.3 .5v-.9z"/>
</g>
<path d="M71.9 139.5l.8-.5h.4h22.7a1.62 1.62 0 0 1 1.7 1.6v14.4a1.62 1.62 0 0 1-1.7 1.6h-22.7a1.62 1.62 0 0 1-1.6-1.6v-14.4v-.4z" fill="none" stroke="#231f20" stroke-width=".2"/>
<circle cx="75.3" cy="153.6" r=".52" fill="#231f20"/>
<path d="M125.7 158.5v5.2M77 167.2v4.1M147.1 171.4v11.1" fill="none" stroke="#231f20" stroke-width=".2"/>
<path d="M114.3 161.5l4.3 .6-4.3 .6z" fill="#231f20"/>
<path d="M110.9 162.1h4.6M129.5 162.1h16.8" fill="none" stroke="#231f20" stroke-width=".2"/>
<path d="M125.5 162.1l4.4-.6v1.2z" fill="#231f20"/>
<path d="M118.5 159.9v3.8M141.4 177.2h16.4M124 184.1v11M147.1 184.1v11" fill="none" stroke="#231f20" stroke-width=".2"/>
<g fill="#fff">
<path d="M72.9 173.7l.6-.4 .4-.5h.3v3.6h-.5v-2.8l-.8 .5z"/>
<path d="M94.3 173.2a1.13 1.13 0 0 1 1.7 0 1.13 1.13 0 0 1-.3 1.7l-1.2 1.2h1.7v.4h-2.3a2.75 2.75 0 0 1 1.4-1.8 .76 .76 0 0 0 .5-.8 .76 .76 0 0 0-.7-.6l-.5 .1-.2 .6-.5-.1z"/>
<path d="M94.3 187.3a.97 .97 0 0 1 1.4 0 .97 .97 0 0 1 0 1.3l-.1 .1a1.09 1.09 0 0 1 .5 1.6 1.09 1.09 0 0 1-1.6 .3l-.4-.4-.2-.5h.4a.72 .72 0 0 0 .9 .6 .72 .72 0 0 0 .5-.9 .72 .72 0 0 0-1-.4l.1-.4a.62 .62 0 0 0 .8-.5 .62 .62 0 0 0-.6-.7 .62 .62 0 0 0-.6 .7l-.5-.1z"/>
<path d="M73.3 186.9h.4v2.4h.5v.4h-.5v.8h-.5v-.8h-1.5v-.4zM73.2 187.7l-1.1 1.6h1.1z"/>
</g>
<g fill="none" stroke="#000" stroke-width=".25">
<path d="M22.9 52.6v67.3M23 52.7h170.4M23 58.3h170.4M111.2 52.9v67M166.6 52.9v67M193.3 52.9v67M23 63.9h170.4M23 69.5h143.7M23 75.1h170.4M23 80.7h143.7M23 86.3h170.4M23 91.9h170.4"/>
<path d="M23 97.4h143.7M23 103h170.4M23 108.6h170.4M23 114.2h170.4M23 119.8h170.4"/>
</g>
<g font-size="4.9" fill="#231f20">
<text x="89.2" y="222.9">Specif</text>
<text x="101.5" y="222.9">i cation Title:</text>
<text x="112.2" y="231.1">Quartz Crystal Unit</text>
<text x="112.2" y="237.1">5 x 3.2 mm SMD</text>
<text x="112.2" y="243">Product Specifcation</text>
<text x="145.4" y="243">i</text>
<text x="112.2" y="248.9">Farnell Order Code: 1538840</text>
<text x="88.5" y="261.6">Part Number:</text>
<text x="86.8" y="274.4">www.aker-usa.com</text>
</g>
<g font-size="4.2" fill="#231f20">
<text x="68.3" y="17.6">Ltr</text>
<text x="114.3" y="17.6">Revisions</text>
<text x="171.8" y="17.6">Date</text>
<text x="190.5" y="17.5">Appr</text>
<text x="20.9" y="20.6">RoHS Compliant</text>
<text x="20.9" y="25.7">Pb - Lead Free</text>
<text x="23.4" y="50.8">Electrical Specifcations:</text>
<text x="54.7" y="50.8">i</text>
<text x="21.9" y="124.8">Mechanical Specifcations:</text>
<text x="57.2" y="124.8">i</text>
<text x="20.5" y="245.8">All dimensions are millimeters.</text>
<text x="15.7" y="255">Review:</text>
<text x="16.1" y="259.2">Appr:</text>
<text x="16.1" y="264">Page:</text>
<text x="47" y="264">Date:</text>
<text x="125.2" y="261.7">C5S-12.000-12-3030-X</text>
</g>
<g font-size="3.5" fill="#231f20">
<text x="16.3" y="250.3">CAD: TR</text>
<text x="33.2" y="254.8">SL</text>
<text x="29.4" y="259.2">AL</text>
<text x="33.2" y="263.7">1/1</text>
<text x="60.9" y="263.7">Jan. 16, 2008</text>
</g>
<g font-size="3.2">
<text x="23.5" y="56.6">Nominal Frequency</text>
<text x="134.2" y="56.7">12.000</text>
<text x="176.7" y="56.7">MHz</text>
<text x="23.5" y="62.2">Mode of Oscillation</text>
<text x="129" y="62.3">Fundamental</text>
<text x="179.5" y="62.3">-</text>
<text x="23.5" y="67.8">Frequency Tolerance at 25°C</text>
<text x="135.9" y="67.9">±30</text>
<text x="172.4" y="70.6">PPM Max</text>
<text x="23.5" y="73.4">Frequency Stability over Temperature Range</text>
<text x="136.4" y="73.4">±30</text>
<text x="23.5" y="78.9">Operating Temperature Range (Extended)</text>
<text x="131.5" y="79">-40 to +85</text>
<text x="177.4" y="81.7">º C</text>
<text x="23.5" y="84.5">Storage Temperature Range</text>
<text x="130.7" y="84.6">-55 to +125</text>
<text x="23.5" y="95.7">Load Capacitance</text>
<text x="23.5" y="90.1">Aging per Year</text>
<text x="137.2" y="90.2">±3</text>
<text x="137.3" y="95.8">12</text>
<text x="172.4" y="90.2">PPM Max</text>
<text x="23.5" y="101.3">Shunt Capacitance (Maximum)</text>
<text x="138.1" y="101.4">7</text>
<text x="178.1" y="98.5">pF</text>
<text x="23.5" y="106.9">Equivalent Series Resistance (ESR)</text>
<text x="137.3" y="107">90</text>
<text x="171.8" y="107">Ohms Max</text>
<text x="23.5" y="112.5">Drive Level</text>
<text x="124.8" y="112.6">100 Typ - 500 Max</text>
<text x="177.6" y="112.6">uW</text>
<text x="23.5" y="118.1">Solder Reflow Characteristics</text>
<text x="125.5" y="118.1">+260 for 10 s Max</text>
<text x="177.4" y="118.1">º C</text>
</g>
<text font-size="2.8" fill="#231f20" x="18.1" y="239.7">11-3 Chien-Kuo Rd T.E.P.Z. 4027 Taiwan, ROC</text>
</svg>
